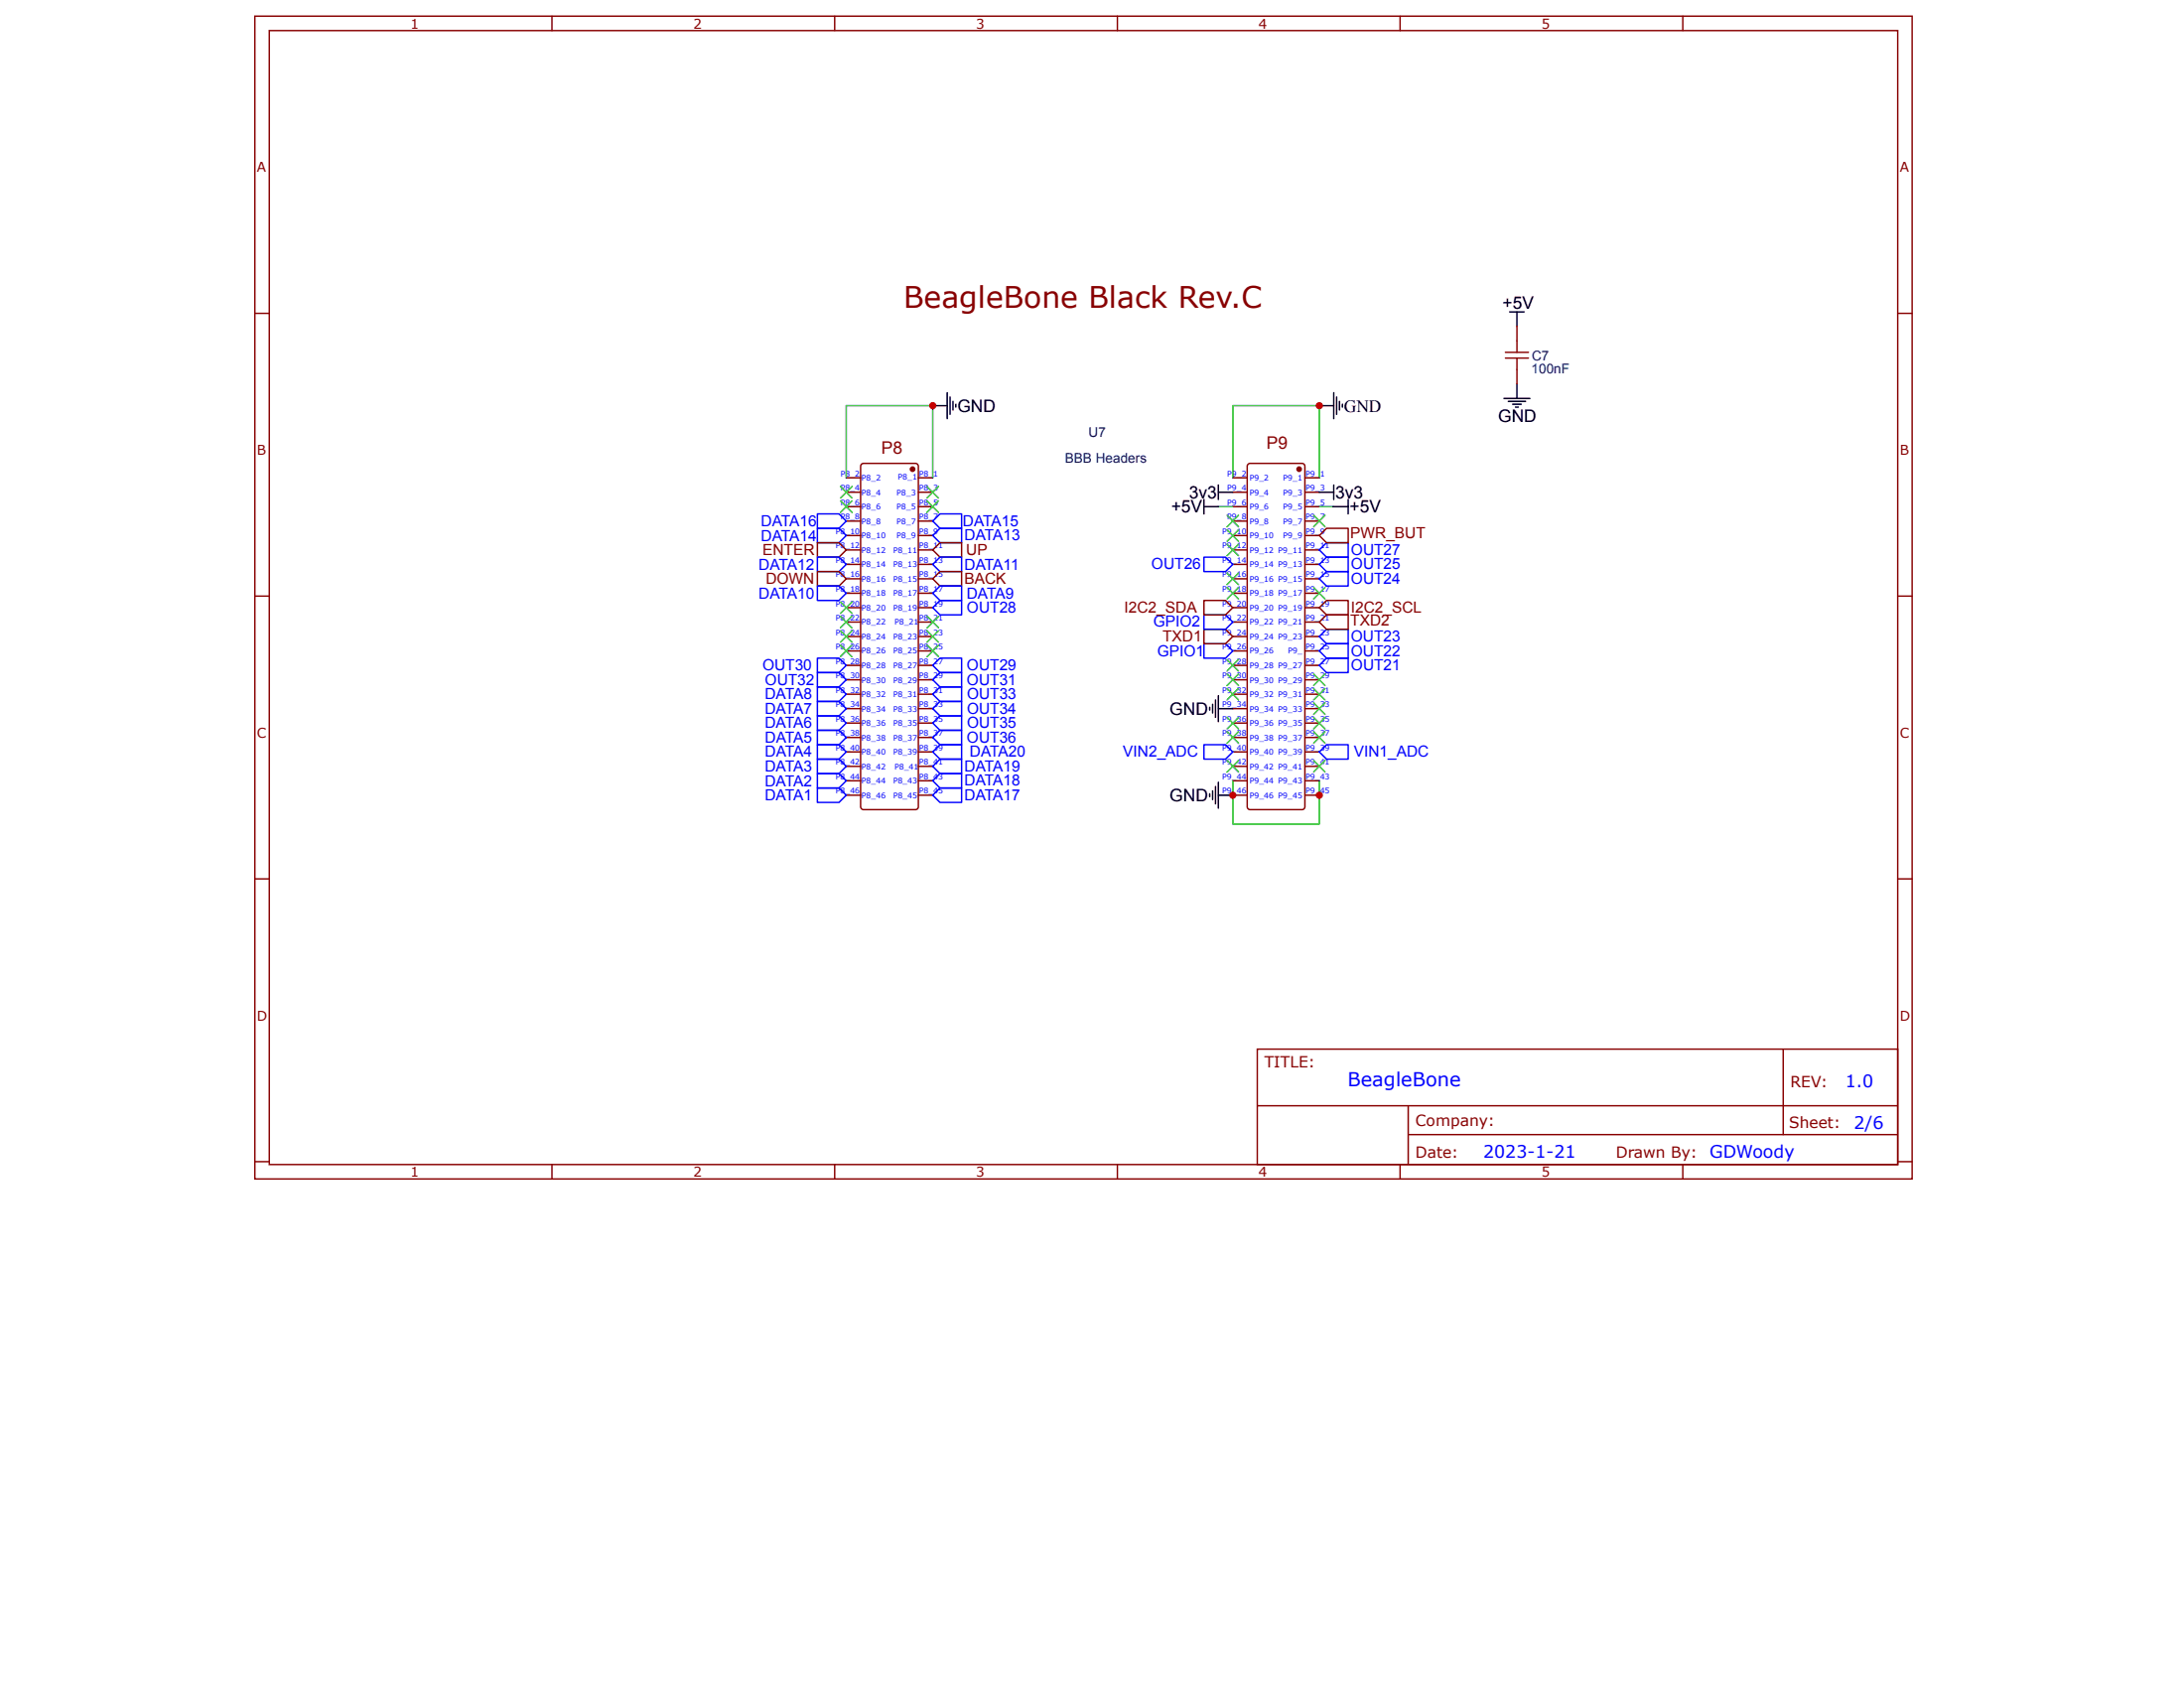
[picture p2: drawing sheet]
<svg xmlns="http://www.w3.org/2000/svg" width="279mm" height="216mm" viewBox="0 0 279 216" stroke-linecap="round" stroke-linejoin="round" font-family="sans-serif">
<g fill="none" stroke="#800" stroke-width=".18">
<path d="M32.6 2.1h212v148.7h-212zM34.4 3.9h208.4v145h-208.4zM70.6 2.1v1.8M106.8 2.1v1.8M142.9 2.1v1.8M179.1 2.1v1.8M215.3 2.1v1.8M32.6 40.1h1.8M110.2 59.5l.3-.2h6.6h.2l.2 .3v43.6l-.2 .3-.2 .1h-6.6l-.2-.1-.2-.3zM194.1 41.7v1.9M194.1 47.3v1.8M242.8 40.1h1.8"/>
<path d="M32.6 76.2h1.8M242.8 76.2h1.8M32.6 112.4h1.8M242.8 112.4h1.8M160.8 134.2h82v14.7h-82zM228.1 134.2v10.9M32.6 148.6h1.8M70.6 148.9v1.9M106.8 148.9v1.9M142.9 148.9v1.9M160.9 141.4h81.8M179.1 148.9v1.9"/>
<path d="M180.2 145.1h62.5M180.2 141.4v7.4M215.3 148.9v1.9M242.8 148.6h1.8"/>
</g>
<path d="M193.1 39.9h1.9M194.1 39.9v1.8M192.4 51h3.3M193 51.3h2.2M193.5 51.7h1.1M193.9 52.1h.3M194.1 49.1v1.9" fill="none" stroke="#000" stroke-width=".18"/>
<path d="M192.6 45.1h2.9M192.6 45.8h2.9M194.1 43.6v1.5M194.1 45.8v1.5" fill="none" stroke="#a00000" stroke-width=".18"/>
<circle cx="116.7" cy="60" r=".28" fill="#800"/>
<g fill="none" stroke="#800" stroke-width=".18">
<path d="M108.3 61.1h1.8M108.3 63h1.8M108.3 64.8h1.8M108.3 66.7h1.8M108.3 68.5h1.8M108.3 70.3h1.8M108.3 72.2h1.8M108.3 74h1.8M108.3 75.9h1.8M108.3 77.7h1.8M108.3 79.6h1.8M117.5 61.1h1.8"/>
<path d="M117.5 63h1.8M117.5 64.8h1.8M117.5 66.7h1.8M117.5 68.5h1.8M117.5 70.3h1.8M117.5 72.2h1.8M117.5 74h1.8M117.5 75.9h1.8M117.5 77.7h1.8M117.5 79.6h1.8M157.7 61.1h1.9M157.7 63h1.9"/>
<path d="M157.7 64.8h1.9M157.7 66.7h1.9M157.7 68.5h1.9M157.7 70.3h1.9M157.7 72.2h1.9M157.7 74h1.9M157.7 75.9h1.9M157.7 77.7h1.9M157.7 79.6h1.9M166.9 61.1h1.9M166.9 63h1.9M166.9 64.8h1.9"/>
<path d="M166.9 66.7h1.9M166.9 68.5h1.9M166.9 70.3h1.9M166.9 72.2h1.9M166.9 74h1.9M166.9 75.9h1.9M166.9 77.7h1.9M166.9 79.6h1.9M108.3 99.9h1.8M108.3 98h1.8M108.3 96.2h1.8M108.3 94.3h1.8"/>
<path d="M108.3 92.5h1.8M108.3 90.6h1.8M108.3 88.8h1.8M108.3 86.9h1.8M108.3 85.1h1.8M108.3 83.3h1.8M108.3 81.4h1.8M117.5 99.9h1.8M117.5 98h1.8M117.5 96.2h1.8M117.5 94.3h1.8M117.5 92.5h1.8"/>
<path d="M117.5 90.6h1.8M117.5 88.8h1.8M117.5 86.9h1.8M117.5 85.1h1.8M117.5 83.3h1.8M117.5 81.4h1.8M157.7 99.9h1.9M157.7 98h1.9M157.7 96.2h1.9M157.7 94.3h1.9M157.7 92.5h1.9M157.7 90.6h1.9"/>
<path d="M157.7 88.8h1.9M157.7 86.9h1.9M157.7 85.1h1.9M157.7 83.3h1.9M157.7 81.4h1.9M166.9 99.9h1.9M166.9 98h1.9M166.9 96.2h1.9M166.9 94.3h1.9M166.9 92.5h1.9M166.9 90.6h1.9M166.9 88.8h1.9"/>
<path d="M166.9 86.9h1.9M166.9 85.1h1.9M166.9 83.3h1.9M166.9 81.4h1.9M108.3 101.7h1.8M117.5 101.7h1.8M157.7 101.7h1.9M166.9 101.7h1.9"/>
<circle cx="116.7" cy="60" r=".28"/>
</g>
<circle cx="166.2" cy="60" r=".28" fill="#800"/>
<g fill="none" stroke="#800" stroke-width=".18">
<path d="M159.6 59.5l.3-.2h6.7h.2l.1 .3v43.6v.2l-.3 .2h-6.7l-.2-.1-.1-.3zM104.6 69.4h2.7l1 .9-1 1h-2.7zM104.6 73.1h2.7l1 .9-1 1h-2.7zM120.3 69.4h2.7v1.9h-2.7l-1-1zM120.3 73.1h2.7v1.9h-2.7l-1-1zM154 76.8h2.8l.9 .9-.9 .9h-2.8zM169.7 78.6h2.8v1.9h-2.8l-.9-.9zM169.7 76.8h2.8v1.8h-2.8l-.9-.9zM169.7 67.6h2.8v1.8h-2.8l-.9-.9zM154 80.5h2.8l.9 .9-.9 .9h-2.8z"/>
<circle cx="166.2" cy="60" r=".28"/>
</g>
<g fill="none" stroke="#000" stroke-width=".18">
<path d="M119.3 51.9h1.9M121.2 50.2v3.3M121.5 50.8v2.2M121.9 51.3v1.1M122.3 51.7v.4M168.8 51.9h1.8M170.6 50.2v3.3M171 50.8v2.2M171.4 51.3v1.1M171.7 51.7v.4M154 64.8h1.9M154 63.9v1.8"/>
<path d="M155.9 62v1.9M155.9 63h1.8M168.8 63h1.8M170.6 64.8h1.9M170.6 62v1.9M172.5 63.9v1.8M154.8 90.5v.3M155.1 90.1v1.1M155.5 89.5v2.2M155.9 89v3.3M155.9 90.6h1.8M154.8 101.5v.4"/>
<path d="M155.1 101.2v1.1M155.5 100.6v2.2M155.9 101.7h1.8M155.9 100v3.4"/>
</g>
<path d="M108.3 61.1v-9.2h11v9.2M155.9 64.8h1.8M157.7 61.1v-9.2h11.1v9.2M168.8 64.8h1.8M157.7 99.9v5.5h11.1v-5.5" fill="none" stroke="#080" stroke-width=".18"/>
<g fill="#000">
<path d="M107.5 64.1l1.5 1.4zM107.5 65.5l1.5-1.4z"/>
<path d="M107.5 62.2l1.5 1.5zM107.5 63.7l1.5-1.5z"/>
<path d="M107.5 77l1.5 1.5zM107.5 78.5l1.5-1.5z"/>
<path d="M118.6 62.2l1.5 1.5zM118.6 63.7l1.5-1.5z"/>
<path d="M118.6 64.1l1.5 1.4zM118.6 65.5l1.5-1.4z"/>
<path d="M157 75.1l1.4 1.5zM158.4 75.1l-1.4 1.5z"/>
<path d="M157 73.3l1.4 1.5zM158.4 73.3l-1.4 1.5z"/>
<path d="M157 69.6l1.4 1.5zM157 71.1l1.4-1.5z"/>
<path d="M157 67.8l1.4 1.4zM157 69.2l1.4-1.4z"/>
<path d="M157 65.9l1.4 1.5zM157 67.4l1.4-1.5z"/>
<path d="M168 75.1l1.5 1.5zM169.5 75.1l-1.5 1.5z"/>
<path d="M168 65.9l1.5 1.5zM169.5 65.9l-1.5 1.5z"/>
<path d="M107.5 82.5l1.5 1.5zM107.5 84l1.5-1.5z"/>
<path d="M107.5 80.7l1.5 1.5zM107.5 82.2l1.5-1.5z"/>
<path d="M107.5 78.8l1.5 1.5zM107.5 80.3l1.5-1.5z"/>
<path d="M118.6 78.8l1.5 1.5zM118.6 80.3l1.5-1.5z"/>
<path d="M118.6 80.7l1.5 1.5zM118.6 82.2l1.5-1.5z"/>
<path d="M118.6 82.5l1.5 1.5zM118.6 84l1.5-1.5z"/>
<path d="M157 97.3l1.4 1.5zM158.4 97.3l-1.4 1.5z"/>
<path d="M157 91.7l1.4 1.5zM158.4 91.7l-1.4 1.5z"/>
<path d="M157 93.6l1.4 1.5zM158.4 93.6l-1.4 1.5z"/>
<path d="M157 88.1l1.4 1.4zM157 89.5l1.4-1.4z"/>
<path d="M157 86.2l1.4 1.5zM157 87.7l1.4-1.5z"/>
<path d="M157 84.4l1.4 1.4zM157 85.8l1.4-1.4z"/>
<path d="M168 97.3l1.5 1.5zM169.5 97.3l-1.5 1.5z"/>
<path d="M168 93.6l1.5 1.5zM169.5 93.6l-1.5 1.5z"/>
<path d="M168 91.7l1.5 1.5zM169.5 91.7l-1.5 1.5z"/>
<path d="M168 89.9l1.5 1.5zM169.5 89.9l-1.5 1.5z"/>
<path d="M168 88.1l1.5 1.4zM169.5 88.1l-1.5 1.4z"/>
<path d="M168 86.2l1.5 1.5zM169.5 86.2l-1.5 1.5z"/>
</g>
<g fill="none" stroke="#3c3" stroke-width=".18">
<path d="M107.5 64.1l1.5 1.4M107.5 62.2l1.5 1.5M107.5 78.8l1.5 1.5M107.5 77l1.5 1.5M109 64.1l-1.5 1.4M109 62.2l-1.5 1.5M109 78.8l-1.5 1.5M109 77l-1.5 1.5M118.6 62.2l1.5 1.5M118.6 64.1l1.5 1.4M118.6 78.8l1.5 1.5M120.1 62.2l-1.5 1.5"/>
<path d="M120.1 64.1l-1.5 1.4M120.1 78.8l-1.5 1.5M157 75.1l1.4 1.5M157 73.3l1.4 1.5M157 69.6l1.4 1.5M157 67.8l1.4 1.4M157 65.9l1.4 1.5M158.4 75.1l-1.4 1.5M158.4 73.3l-1.4 1.5M158.4 69.6l-1.4 1.5M158.4 67.8l-1.4 1.4M158.4 65.9l-1.4 1.5"/>
<path d="M168 75.1l1.5 1.5M168 65.9l1.5 1.5M169.5 75.1l-1.5 1.5M169.5 65.9l-1.5 1.5M107.5 82.5l1.5 1.5M107.5 80.7l1.5 1.5M109 82.5l-1.5 1.5M109 80.7l-1.5 1.5M118.6 80.7l1.5 1.5M118.6 82.5l1.5 1.5M120.1 80.7l-1.5 1.5M120.1 82.5l-1.5 1.5"/>
<path d="M157 86.2l1.4 1.5M157 97.3l1.4 1.5M157 91.7l1.4 1.5M157 93.6l1.4 1.5M157 88.1l1.4 1.4M157 84.4l1.4 1.4M158.4 97.3l-1.4 1.5M158.4 91.7l-1.4 1.5M158.4 93.6l-1.4 1.5M158.4 88.1l-1.4 1.4M158.4 86.2l-1.4 1.5M158.4 84.4l-1.4 1.4"/>
<path d="M168 97.3l1.5 1.5M168 93.6l1.5 1.5M168 91.7l1.5 1.5M168 89.9l1.5 1.5M168 88.1l1.5 1.4M168 86.2l1.5 1.5M169.5 97.3l-1.5 1.5M169.5 86.2l-1.5 1.5M169.5 93.6l-1.5 1.5M169.5 91.7l-1.5 1.5M169.5 89.9l-1.5 1.5M169.5 88.1l-1.5 1.4"/>
</g>
<g fill="none" stroke="#00f" stroke-width=".18">
<path d="M104.6 65.7h2.7l1 1-1 .9h-2.7zM104.6 67.6h2.7l1 .9-1 .9h-2.7zM104.6 71.3h2.7l1 .9-1 .9h-2.7zM104.6 75h2.7l1 .9-1 .9h-2.7zM119.3 66.7l1-1h2.7v1.9h-2.7zM120.3 67.6h2.7v1.8h-2.7l-1-.9zM120.3 71.3h2.7v1.8h-2.7l-1-.9zM120.3 75h2.7v1.8h-2.7l-1-.9zM120.3 76.8h2.7v1.8h-2.7l-1-.9zM154 78.6h2.8l.9 1-.9 .9h-2.8zM154 71.3h2.8l.9 .9-.9 .9h-2.8zM169.7 73.1h2.8v1.9h-2.8l-.9-1z"/>
<path d="M169.7 71.3h2.8v1.8h-2.8l-.9-.9zM169.7 69.4h2.8v1.9h-2.8l-.9-1zM104.6 84.2h2.7l1 .9-1 .9h-2.7zM104.6 86h2.7l1 .9-1 1h-2.7zM104.6 87.9h2.7l1 .9-1 .9h-2.7zM104.6 89.7h2.7l1 .9-1 1h-2.7zM104.6 91.6h2.7l1 .9-1 .9h-2.7zM104.6 93.4h2.7l1 .9-1 1h-2.7zM104.6 95.3h2.7l1 .9-1 .9h-2.7zM104.6 97.1h2.7l1 .9-1 .9h-2.7zM104.6 98.9h2.7l1 1-1 .9h-2.7zM120.3 84.2h2.7v1.8h-2.7l-1-.9z"/>
<path d="M120.3 86h2.7v1.9h-2.7l-1-1zM120.3 87.9h2.7v1.8h-2.7l-1-.9zM120.3 89.7h2.7v1.9h-2.7l-1-1zM120.3 91.6h2.7v1.8h-2.7l-1-.9zM120.3 93.4h2.7v1.9h-2.7l-1-1zM120.3 95.3h2.7v1.8h-2.7l-1-.9zM120.3 97.1h2.7v1.8h-2.7l-1-.9zM120.3 98.9h2.7v1.9h-2.7l-1-.9zM154 95.3h2.8l.9 .9-.9 .9h-2.8zM154 82.3h2.8l.9 1-.9 .9h-2.8zM169.7 95.3h2.8v1.8h-2.8l-.9-.9zM169.7 84.2h2.8v1.8h-2.8l-.9-.9z"/>
<path d="M169.7 82.3h2.8v1.9h-2.8l-.9-.9zM169.7 80.5h2.8v1.8h-2.8l-.9-.9zM104.6 100.8h2.7l1 .9-1 .9h-2.7zM120.3 100.8h2.7v1.8h-2.7l-1-.9z"/>
</g>
<g fill="#c00">
<circle cx="168.8" cy="101.7" r=".46"/>
<circle cx="119.3" cy="51.9" r=".46"/>
<circle cx="168.8" cy="51.9" r=".46"/>
<circle cx="157.7" cy="101.7" r=".46"/>
</g>
<text font-size="3.8" fill="#800" x="115.6" y="39.3">BeagleBone Black Rev.C</text>
<text font-size="2.5" fill="#00f" x="172.4" y="138.9">BeagleBone</text>
<g font-size="2.2">
<text x="192.2" y="39.5">+5V</text>
<text x="122.5" y="52.6">GND</text>
<text x="171.9" y="52.7">GND</text>
<text x="191.7" y="53.9">GND</text>
<text x="149.8" y="65.6">+5V</text>
<text x="152.1" y="63.7">3v3</text>
<text x="170.8" y="63.7">3v3</text>
<text x="172.7" y="65.6">+5V</text>
<text x="149.6" y="91.4">GND</text>
<text x="149.6" y="102.5">GND</text>
</g>
<g font-size="2.2" fill="#800">
<text x="112.7" y="58">P8</text>
<text x="162" y="57.4">P9</text>
</g>
<g font-size="2.2" fill="#00f">
<text x="236.1" y="139">1.0</text>
<text x="189.7" y="148.1">2023-1-21</text>
<text x="218.7" y="148.1">GDWoody</text>
<text x="237.2" y="144.4">2/6</text>
</g>
<g font-size="2" fill="#00f">
<text x="97.3" y="67.3">DATA16</text>
<text x="97.3" y="69.2">DATA14</text>
<text x="123.2" y="67.3">DATA15</text>
<text x="123.4" y="69.1">DATA13</text>
<text x="172.8" y="71">OUT27</text>
<text x="97.1" y="72.9">DATA12</text>
<text x="97.1" y="76.6">DATA10</text>
<text x="123.4" y="72.8">DATA11</text>
<text x="123.7" y="76.5">DATA9</text>
<text x="147.3" y="72.8">OUT26</text>
<text x="172.8" y="74.7">OUT24</text>
<text x="172.8" y="72.8">OUT25</text>
<text x="123.7" y="78.4">OUT28</text>
<text x="147.5" y="80.2">GPIO2</text>
<text x="148.1" y="83.9">GPIO1</text>
<text x="172.8" y="83.9">OUT22</text>
<text x="172.8" y="82.1">OUT23</text>
<text x="97.5" y="85.8">OUT30</text>
<text x="97.8" y="89.5">DATA8</text>
<text x="97.9" y="87.6">OUT32</text>
<text x="123.7" y="85.8">OUT29</text>
<text x="123.7" y="87.6">OUT31</text>
<text x="123.7" y="89.5">OUT33</text>
<text x="172.8" y="85.8">OUT21</text>
<text x="97.8" y="91.3">DATA7</text>
<text x="97.8" y="93.1">DATA6</text>
<text x="97.9" y="95">DATA5</text>
<text x="123.7" y="95">OUT36</text>
<text x="123.7" y="91.3">OUT34</text>
<text x="123.7" y="93.1">OUT35</text>
<text x="97.8" y="98.7">DATA3</text>
<text x="97.8" y="100.5">DATA2</text>
<text x="97.9" y="96.8">DATA4</text>
<text x="123.4" y="98.7">DATA19</text>
<text x="123.4" y="100.5">DATA18</text>
<text x="124.1" y="96.8">DATA20</text>
<text x="143.7" y="96.8">VIN2_ADC</text>
<text x="173.2" y="96.8">VIN1_ADC</text>
<text x="97.8" y="102.4">DATA1</text>
<text x="123.4" y="102.4">DATA17</text>
</g>
<g font-size="2" fill="#800">
<text x="97.5" y="71">ENTER</text>
<text x="123.6" y="71">UP</text>
<text x="172.7" y="68.9">PWR_BUT</text>
<text x="98" y="74.7">DOWN</text>
<text x="123.4" y="74.7">BACK</text>
<text x="143.8" y="78.3">I2C2_SDA</text>
<text x="148.7" y="82">TXD1</text>
<text x="172.7" y="80">TXD2</text>
<text x="172.8" y="78.4">I2C2_SCL</text>
<text x="161.8" y="136.6">TITLE:</text>
<text x="229.1" y="139">REV:</text>
<text x="181.1" y="148">Date:</text>
<text x="181.1" y="144">Company:</text>
<text x="206.7" y="148.1">Drawn By:</text>
<text x="228.9" y="144.3">Sheet:</text>
</g>
<g font-size="1.7" fill="#800">
<text x="52.5" y="3.6">1</text>
<text x="88.7" y="3.6">2</text>
<text x="124.9" y="3.6">3</text>
<text x="161" y="3.6">4</text>
<text x="197.2" y="3.6">5</text>
<text x="32.9" y="22">A</text>
<text x="243.1" y="22">A</text>
<text x="32.9" y="58.2">B</text>
<text x="243.1" y="58.2">B</text>
<text x="32.9" y="94.3">C</text>
<text x="243.1" y="94.3">C</text>
<text x="32.9" y="130.5">D</text>
<text x="243.1" y="130.5">D</text>
<text x="52.5" y="150.5">1</text>
<text x="88.7" y="150.5">2</text>
<text x="124.9" y="150.5">3</text>
<text x="161" y="150.5">4</text>
<text x="197.2" y="150.5">5</text>
</g>
<g font-size="1.7" fill="#000080">
<text x="195.9" y="47.7">100nF</text>
<text x="196" y="46">C7</text>
<text x="136.3" y="59.1">BBB Headers</text>
<text x="139.3" y="55.8">U7</text>
</g>
<g font-size="1" fill="#00f">
<text x="107.5" y="64.6">P8_6</text>
<text x="107.5" y="62.8">P8_4</text>
<text x="107.5" y="60.9">P8_2</text>
<text x="110.2" y="65.2">P8_6</text>
<text x="110.2" y="63.3">P8_4</text>
<text x="110.2" y="61.5">P8_2</text>
<text x="114.7" y="63.3">P8_3</text>
<text x="114.7" y="65.2">P8_5</text>
<text x="114.9" y="61.3">P8_1</text>
<text x="117.6" y="60.9">P8_1</text>
<text x="117.6" y="62.8">P8_3</text>
<text x="117.6" y="64.6">P8_5</text>
<text x="157" y="60.9">P9_2</text>
<text x="157" y="62.8">P9_4</text>
<text x="157" y="64.6">P9_6</text>
<text x="159.9" y="61.5">P9_2</text>
<text x="159.9" y="63.3">P9_4</text>
<text x="159.9" y="65.2">P9_6</text>
<text x="164.2" y="65.2">P9_5</text>
<text x="164.2" y="63.3">P9_3</text>
<text x="164.2" y="61.5">P9_1</text>
<text x="167" y="64.6">P9_5</text>
<text x="167" y="62.8">P9_3</text>
<text x="167" y="60.9">P9_1</text>
<text x="106.9" y="70.2">P8_12</text>
<text x="106.9" y="68.3">P8_10</text>
<text x="107.5" y="66.5">P8_8</text>
<text x="110.2" y="70.7">P8_12</text>
<text x="110.2" y="68.9">P8_10</text>
<text x="110.2" y="67">P8_8</text>
<text x="114.3" y="70.7">P8_11</text>
<text x="114.7" y="67">P8_7</text>
<text x="114.7" y="68.9">P8_9</text>
<text x="117.6" y="66.5">P8_7</text>
<text x="117.6" y="68.3">P8_9</text>
<text x="117.6" y="70.2">P8_11</text>
<text x="156.4" y="68.3">P9_10</text>
<text x="156.4" y="70.2">P9_12</text>
<text x="157" y="66.5">P9_8</text>
<text x="159.9" y="67">P9_8</text>
<text x="159.9" y="68.9">P9_10</text>
<text x="159.9" y="70.7">P9_12 P9_11</text>
<text x="164.2" y="68.9">P9_9</text>
<text x="164.2" y="67">P9_7</text>
<text x="167" y="70.2">P9_11</text>
<text x="167" y="68.3">P9_9</text>
<text x="167" y="66.5">P9_7</text>
<text x="106.9" y="77.5">P8_20</text>
<text x="106.9" y="75.7">P8_18</text>
<text x="106.9" y="73.8">P8_16</text>
<text x="106.9" y="72">P8_14</text>
<text x="110.2" y="76.2">P8_18</text>
<text x="110.2" y="74.4">P8_16</text>
<text x="110.2" y="72.6">P8_14</text>
<text x="114.3" y="72.6">P8_13</text>
<text x="114.3" y="74.4">P8_15</text>
<text x="114.3" y="76.2">P8_17</text>
<text x="117.6" y="72">P8_13</text>
<text x="117.6" y="73.8">P8_15</text>
<text x="117.6" y="75.7">P8_17</text>
<text x="117.6" y="77.5">P8_19</text>
<text x="156.4" y="72">P9_14</text>
<text x="156.4" y="73.8">P9_16</text>
<text x="156.4" y="75.7">P9_18</text>
<text x="156.4" y="77.5">P9_20</text>
<text x="159.9" y="72.6">P9_14 P9_13</text>
<text x="159.9" y="74.4">P9_16 P9_15</text>
<text x="159.9" y="76.2">P9_18 P9_17</text>
<text x="167" y="77.5">P9_19</text>
<text x="167" y="75.7">P9_17</text>
<text x="167" y="73.8">P9_15</text>
<text x="167" y="72">P9_13</text>
<text x="106.9" y="83.1">P8_26</text>
<text x="106.9" y="81.2">P8_24</text>
<text x="106.9" y="79.4">P8_22</text>
<text x="110.2" y="83.6">P8_26</text>
<text x="110.2" y="81.8">P8_24</text>
<text x="110.2" y="79.9">P8_22</text>
<text x="110.2" y="78.1">P8_20</text>
<text x="114.3" y="78.1">P8_19</text>
<text x="114.3" y="81.8">P8_23</text>
<text x="114.3" y="83.6">P8_25</text>
<text x="114.4" y="79.9">P8_21</text>
<text x="117.6" y="79.4">P8_21</text>
<text x="117.6" y="81.2">P8_23</text>
<text x="117.6" y="83.1">P8_25</text>
<text x="156.4" y="79.4">P9_22</text>
<text x="156.4" y="81.2">P9_24</text>
<text x="156.4" y="83.1">P9_26</text>
<text x="159.9" y="78.1">P9_20 P9_19</text>
<text x="159.9" y="79.9">P9_22 P9_21</text>
<text x="159.9" y="81.8">P9_24 P9_23</text>
<text x="159.9" y="83.6">P9_26</text>
<text x="164.8" y="83.6">P9_</text>
<text x="167" y="83.1">P9_25</text>
<text x="167" y="81.2">P9_23</text>
<text x="167" y="79.4">P9_21</text>
<text x="106.9" y="88.6">P8_32</text>
<text x="106.9" y="86.8">P8_30</text>
<text x="106.9" y="84.9">P8_28</text>
<text x="110.2" y="89.2">P8_32</text>
<text x="110.2" y="87.3">P8_30</text>
<text x="110.2" y="85.5">P8_28</text>
<text x="114.3" y="85.5">P8_27</text>
<text x="114.3" y="87.3">P8_29</text>
<text x="114.3" y="89.2">P8_31</text>
<text x="117.6" y="84.9">P8_27</text>
<text x="117.6" y="86.8">P8_29</text>
<text x="117.6" y="88.6">P8_31</text>
<text x="156.4" y="84.9">P9_28</text>
<text x="156.4" y="86.8">P9_30</text>
<text x="156.4" y="88.6">P9_32</text>
<text x="159.9" y="85.5">P9_28 P9_27</text>
<text x="159.9" y="87.3">P9_30 P9_29</text>
<text x="159.9" y="89.2">P9_32 P9_31</text>
<text x="167" y="88.6">P9_31</text>
<text x="167" y="86.8">P9_29</text>
<text x="167" y="84.9">P9_27</text>
<text x="106.9" y="96">P8_40</text>
<text x="106.9" y="94.1">P8_38</text>
<text x="106.9" y="92.3">P8_36</text>
<text x="106.9" y="90.5">P8_34</text>
<text x="110.2" y="94.7">P8_38</text>
<text x="110.2" y="92.9">P8_36</text>
<text x="110.2" y="91">P8_34</text>
<text x="114.3" y="91">P8_33</text>
<text x="114.3" y="92.9">P8_35</text>
<text x="114.3" y="94.7">P8_37</text>
<text x="117.6" y="90.5">P8_33</text>
<text x="117.6" y="92.3">P8_35</text>
<text x="117.6" y="94.1">P8_37</text>
<text x="117.6" y="96">P8_39</text>
<text x="156.4" y="90.5">P9_34</text>
<text x="156.4" y="92.3">P9_36</text>
<text x="156.4" y="94.1">P9_38</text>
<text x="156.4" y="96">P9_40</text>
<text x="159.9" y="91">P9_34 P9_33</text>
<text x="159.9" y="92.9">P9_36 P9_35</text>
<text x="159.9" y="94.7">P9_38 P9_37</text>
<text x="167" y="96">P9_39</text>
<text x="167" y="94.1">P9_37</text>
<text x="167" y="92.3">P9_35</text>
<text x="167" y="90.5">P9_33</text>
<text x="106.9" y="101.5">P8_46</text>
<text x="106.9" y="99.7">P8_44</text>
<text x="106.9" y="97.8">P8_42</text>
<text x="110.2" y="100.2">P8_44</text>
<text x="110.2" y="98.4">P8_42</text>
<text x="110.2" y="96.5">P8_40</text>
<text x="114.3" y="96.5">P8_39</text>
<text x="114.3" y="100.2">P8_43</text>
<text x="114.4" y="98.4">P8_41</text>
<text x="117.6" y="97.8">P8_41</text>
<text x="117.6" y="99.7">P8_43</text>
<text x="117.6" y="101.5">P8_45</text>
<text x="156.4" y="97.8">P9_42</text>
<text x="156.4" y="99.7">P9_44</text>
<text x="156.4" y="101.5">P9_46</text>
<text x="159.9" y="96.5">P9_40 P9_39</text>
<text x="159.9" y="98.4">P9_42 P9_41</text>
<text x="159.9" y="100.2">P9_44 P9_43</text>
<text x="167" y="101.5">P9_45</text>
<text x="167" y="99.7">P9_43</text>
<text x="167" y="97.8">P9_41</text>
<text x="110.2" y="102.1">P8_46</text>
<text x="114.3" y="102.1">P8_45</text>
<text x="159.9" y="102.1">P9_46 P9_45</text>
</g>
</svg>
